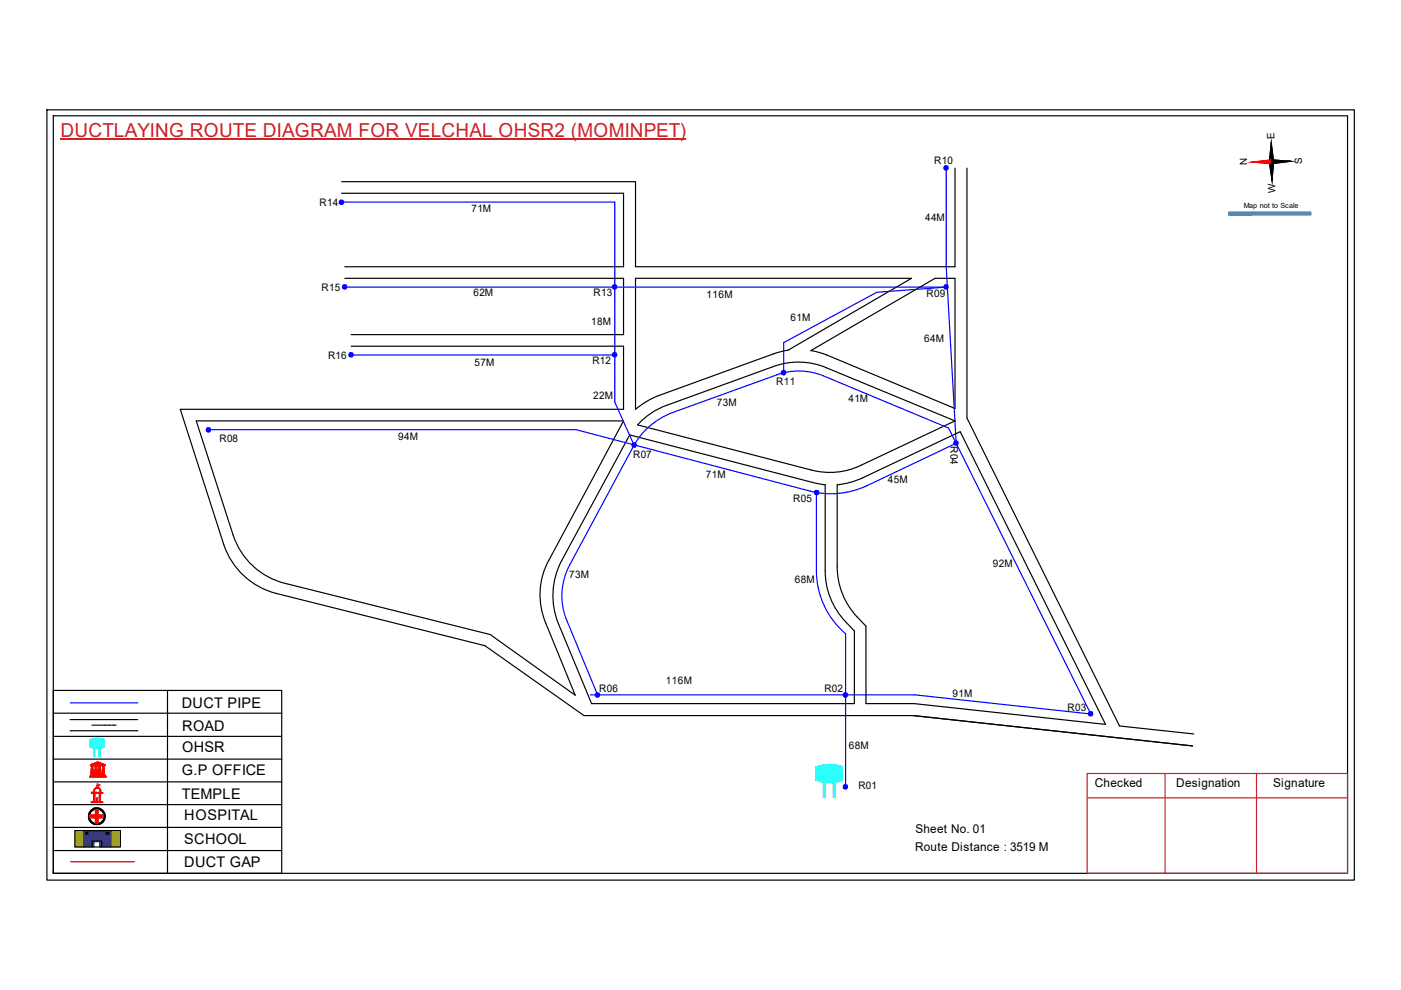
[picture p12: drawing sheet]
<svg xmlns="http://www.w3.org/2000/svg" width="297mm" height="210mm" viewBox="0 0 297 210" stroke-linecap="round" stroke-linejoin="round" font-family="sans-serif">
<path d="M11.3 151.2h48.4M11.3 156.1h48.4M14.9 152.6h14.3M14.9 154.9h14.3M35.5 146.4v38.8M11.3 175.4h48.4M11.3 161h48.4M11.3 165.8h48.4M11.3 170.6h48.4M11.3 180.3h48.4" fill="none" stroke="#000" stroke-width=".25"/>
<path d="M21 158.6h.3v1.8h-.3z" fill-rule="evenodd" fill="#0ffffc"/>
<path d="M21 158.6h.3v1.8h-.3z" fill="none" stroke="#0ffffc" stroke-width=".21"/>
<path d="M19.9 158.6h.2v1.8h-.2z" fill-rule="evenodd" fill="#0ffffc"/>
<path d="M19 156.9l1.6-.4 1.5 .3v1.6l-1.5 .3-1.6-.4zM19.9 158.6h.2v1.8h-.2z" fill="none" stroke="#0ffffc" stroke-width=".21"/>
<path d="M19 156.8a4 4 0 0 1 3.1 0v1.7a4.5 4.5 0 0 1-3-.1z" fill-rule="evenodd" fill="#0ffffc"/>
<path d="M19 156.8a4 4 0 0 1 3.1 0v1.7a4.5 4.5 0 0 1-3-.1z" fill="none" stroke="#0ffffc" stroke-width=".21"/>
<path d="M19 164.6h3.5v.2h-3.5zM19.2 164.3h3.1v.2h-3.1zM19.2 162.1l1.5-.6 1.6 .7zM19.3 162.4l.6-.1-.2 .1 .1 1.7h-.5l.1-1.7zM19.3 164.2h2.8v.1h-2.8zM19.5 162.1l1.2-.5 1.3 .5zM20.1 162.3h.5v1.8h-.5zM20.7 161.7l.2 .1-.2 .3zM20.9 162.3h.5v1.8h-.5zM21.6 162.3l.6 .1h-.1v1.7h-.4l.1-1.7z" fill="none" stroke="#f00" stroke-width=".21"/>
<path d="M21.6 162.3h.5v1.8h-.5z" fill-rule="evenodd" fill="#f00"/>
<path d="M21.6 162.3h.5v1.8h-.5z" fill="none" stroke="#f00" stroke-width=".21"/>
<path d="M20.9 162.3h.5v1.8h-.5z" fill-rule="evenodd" fill="#f00"/>
<path d="M20.9 162.3h.5v1.8h-.5z" fill="none" stroke="#f00" stroke-width=".21"/>
<path d="M20.1 162.3h.5v1.8h-.5z" fill-rule="evenodd" fill="#f00"/>
<path d="M20.1 162.3h.5v1.8h-.5z" fill="none" stroke="#f00" stroke-width=".21"/>
<path d="M19.3 162.3h.5v1.8h-.5z" fill-rule="evenodd" fill="#f00"/>
<path d="M19.3 162.3h.5v1.8h-.5z" fill="none" stroke="#f00" stroke-width=".21"/>
<path d="M20.6 161.7h.4v.4h-.4z" fill-rule="evenodd" fill="#f00"/>
<path d="M19 164.6h3.6v.2h-3.6zM19 164.7h3.6M19.2 164.3h3.1v.2h-3.1zM19.2 164.4h3.1M19.3 164.2h2.8v.1h-2.8zM19.3 164.3h2.8M20.6 161.7h.4v.4h-.4z" fill="none" stroke="#f00" stroke-width=".21"/>
<path d="M19.2 162.1l1-.4a.94 .94 0 0 1 1.1 0l1 .4v.2h-3.1zM19.9 162.1h.7l-.1-.3zM21 161.8l-.1 .3h.7z" fill-rule="evenodd" fill="#f00"/>
<path d="M19.2 162.1l1-.4a.94 .94 0 0 1 1.1 0l1 .4v.2h-3.1zM19.9 162.1l.6-.3 .1 .3zM20.1 168.1h1l-.1 1.9-.9-.1zM20.1 167.2a.73 .73 0 0 1 .9-.2 .73 .73 0 0 1 .4 .9v.2h.4v.1h-.5v1.7l.5 .1v.2l-2.5-.1v-.2h.6v-1.8h-.5v-.1h.5v-.4zM20.1 167.3a.55 .55 0 0 1 1 0l.2 .8-1.4-.1zM20.5 169.2l.1 .6zM20.6 166.5l.1 .5zM21 161.8l.6 .3h-.7z" fill="none" stroke="#f00" stroke-width=".21"/>
<path d="M20.6 166.2l.6 .3-.5 .3z" fill="none" stroke="#e66000" stroke-width=".21"/>
<path d="M20 167.2a.8 .8 0 0 1 1.4 .3v.5l.4 .1v.1l-.5 .1v1.5l.1 .2h.4v.2h-2.5v-.3l.6-.1v-1.6h-.6v-.2h.5zM20.1 167.4l-.2 .6h1.3l-.1-.6-.2-.3h-.5zM20.1 168.3v1.6h.9v-1.7zM20.4 169.2h.3l-.1 .7h-.2z" fill-rule="evenodd" fill="#f00"/>
<path d="M20 167.2a.8 .8 0 0 1 1.4 .3v.5l.4 .1v.1l-.5 .1v1.5l.1 .2h.4v.2h-2.5v-.3l.6-.1v-1.6h-.6v-.2h.5zM20.1 167.4l.3-.3h.5l.2 .3 .1 .6h-1.3zM20.1 168.3l.9-.1v1.7h-.9zM20.4 169.2h.3l-.1 .7h-.2z" fill="none" stroke="#f00" stroke-width=".21"/>
<path d="M20.6 166.5v.5z" fill="#f00"/>
<path d="M20.6 166.5v.5z" fill="none" stroke="#f00" stroke-width=".21"/>
<path d="M20.6 166.5v.5z" fill="#f00"/>
<path d="M20.6 166.5v.5z" fill="none" stroke="#f00" stroke-width=".21"/>
<path d="M20.6 166.5v.5z" fill="#f00"/>
<path d="M20.6 166.5v.5zM20.6 166.5v.5" fill="none" stroke="#f00" stroke-width=".21"/>
<path d="M20.7 166.8l-.1 .2z" fill="#f00"/>
<path d="M20.7 166.8l-.1 .2z" fill="none" stroke="#f00" stroke-width=".21"/>
<path d="M20.7 166.8v.2z" fill="#f00"/>
<path d="M20.7 166.8v.2z" fill="none" stroke="#f00" stroke-width=".21"/>
<path d="M20.6 167h.1z" fill="#f00"/>
<path d="M20.6 167h.1z" fill="none" stroke="#f00" stroke-width=".21"/>
<path d="M20.6 167h.1z" fill="#f00"/>
<path d="M20.6 167h.1z" fill="none" stroke="#f00" stroke-width=".21"/>
<path d="M20.6 166.2l.6 .3-.6 .3z" fill-rule="evenodd" fill="#e66000"/>
<path d="M20.6 166.2l.6 .3-.6 .3z" fill="none" stroke="#e66000" stroke-width=".21"/>
<path d="M11.3 146.4h48.4v38.8h-48.4zM19.5 153.8h.4M20 153.8h.3M20.4 153.8h.4M21 153.8h.2M21.4 153.8h.3M21.9 153.8h.3M22.3 153.8h.3M22.8 153.8h.4M23.2 153.8h.4M23.7 153.8h.4M24.2 153.8h.4" fill="none" stroke="#000" stroke-width=".25"/>
<path d="M14.9 149h14.3" fill="none" stroke="#00f" stroke-width=".25"/>
<g fill="none" stroke="#000" stroke-width=".21">
<path d="M19.3 172a1.38 1.38 0 0 1 2.4 .2 1.49 1.49 0 0 1-.8 2.4 1.59 1.59 0 0 1-1.7-.8 1.59 1.59 0 0 1 .1-1.8z"/>
<circle cx="20.5" cy="173" r="1.81"/>
<circle cx="20.5" cy="173.1" r="1.78"/>
<circle cx="20.5" cy="173.1" r="1.59"/>
</g>
<path d="M18.7 173a1.81 1.81 0 0 1 3.6 0 1.81 1.81 0 0 1-3.6 0zM19.3 172a1.55 1.55 0 0 0 .2 2.2 1.55 1.55 0 0 0 2.2-.1 1.55 1.55 0 0 0-.2-2.2l-.4-.2a1.37 1.37 0 0 0-1.8 .3z" fill-rule="evenodd" fill="#000"/>
<path d="M19.1 172.8h1.2v-1.1h.5v1.1h1.1v.6h-1.1v1.1h-.5v-1.1h-1.2z" fill="none" stroke="#f00" stroke-width=".25"/>
<path d="M19.1 172.8h1.1v-1.1h.6v1.1h1.1v.6h-1.1v1.1h-.6v-1.1h-1.1z" fill-rule="evenodd" fill="#f00"/>
<path d="M19.1 172.8h1.1v-1.1h.6v1.1h1.1v.6h-1.1v1.1h-.6v-1.1h-1.1z" fill="none" stroke="#f00" stroke-width=".21"/>
<path d="M14.9 182.7h13.6" fill="none" stroke="#f00" stroke-width=".25"/>
<path d="M15.9 176.1h1.9v3.5h-1.9zM23.6 176.1h1.9v3.5h-1.9z" fill-rule="evenodd" fill="#c8c92d"/>
<path d="M15.9 176.1h1.9v3.5h-1.9zM23.6 176.1h1.9v3.5h-1.9z" fill="none" stroke="#c8c92d" stroke-width=".21"/>
<path d="M17.7 176.1h5.9v3.5h-2.5v-1.1h-1.2v1.1h-2.2zM18.2 176.5v.4h.3v-.4zM22.6 176.5v.4h.4v-.4z" fill-rule="evenodd" fill="#293189"/>
<path d="M17.7 176.1h5.9v3.5h-2.5v-1.1h-1.2v1.1h-2.2zM18.2 176.5h.3v.4h-.3zM22.6 176.5h.4v.4h-.4z" fill="none" stroke="#293189" stroke-width=".21"/>
<path d="M9.9 23.3h277.2v163.3h-277.2zM11.3 24.6h274.4v160.6h-274.4zM273.7 34.2l-8.2 .2M15.9 176.1h9.6v3.5h-9.6zM18.2 176.5h.4v.4h-.4zM19.5 179.6v-1.3h2v1.3M22.6 176.5h.5v.4h-.5zM11.3 184.8v.4" fill="none" stroke="#000" stroke-width=".25"/>
<path d="M12.8 29.5h132.7M230.5 164h55.2v21.2h-55.2zM230.5 169.2h55.2M247 164v21.2M266.4 164v21.2" fill="none" stroke="#cd2027" stroke-width=".25"/>
<path d="M269.1 34.3h.9l-.3 4.1zM269.5 30.2l.5 4.1h-.9z" fill="#000"/>
<path d="M269.1 34.3h.9l-.3 4.1zM269.5 30.2l.5 4.1h-.9z" fill="none" stroke="#000" stroke-width=".21"/>
<path d="M265.5 34.4l4.1-.5v.8z" fill="#f00"/>
<path d="M265.5 34.4l4.1-.5v.8z" fill="none" stroke="#f00" stroke-width=".21"/>
<path d="M269.6 33.9l4.1 .3-4.1 .5zM269.1 34.3h.9l-.3 4.1zM269.5 30.2l.5 4.1h-.9z" fill="#000"/>
<path d="M269.1 34.3h.9l-.3 4.1zM269.5 30.2l.5 4.1h-.9zM269.6 33.9l4.1 .3-4.1 .5z" fill="none" stroke="#000" stroke-width=".21"/>
<path d="M273.7 34.2l-8.2 .2" fill="none" stroke="#000" stroke-width=".25"/>
<path d="M265.5 34.4l4.1-.5v.8z" fill="#f00"/>
<path d="M265.5 34.4l4.1-.5v.8z" fill="none" stroke="#f00" stroke-width=".21"/>
<path d="M269.6 33.9l4.1 .3-4.1 .5z" fill="#000"/>
<path d="M269.6 33.9l4.1 .3-4.1 .5z" fill="none" stroke="#000" stroke-width=".21"/>
<path d="M269.6 34.3l-4.1 .1" fill="none" stroke="#f00" stroke-width=".25"/>
<path d="M273.7 34.2l-4.1 .1" fill="none" stroke="#000" stroke-width=".25"/>
<path d="M260.6 45h17.2v.6h-17.2z" fill-rule="evenodd" fill="#0093dd"/>
<path d="M260.6 45h17.2v.6h-17.2z" fill="none" stroke="#0093dd" stroke-width=".21"/>
<path d="M260.6 45h17.3v.6h-17.3z" fill="none" stroke="#0093dd" stroke-width=".25"/>
<path d="M202.5 35.6v21h-67.8v-18.1h-62.3M205 35.6v53l32.4 65.3 15.7 1.7M72.4 41h59.8v15.6h-59.1M73.1 59h59.1v12h-57.7M134.7 59h58.5l-26.1 15.3-3.1 .7-24.4 8.9a17.4 17.4 0 0 0-4.9 2.9zM74.5 73.4h57.7v13.4h-94l9.3 28.7a15.8 15.8 0 0 0 11 10.3l44.3 11.1 21 14.8h69.9l59.2 6.5M171.9 74.3l26.3-15.3h4.3v27.6l-27.2-11.3zM41.6 89.2h90.6l-15.8 29.6a15.3 15.3 0 0 0-.7 13.3l6.3 15.3-18.1-12.9-43.4-10.8a15.5 15.5 0 0 1-11.1-10.3zM133.5 92.2l38.8 10.1 2.7 .5v18.3a15.6 15.6 0 0 0 4.3 10.7l1.8 2v15.4h-55.7l-7-17a15.8 15.8 0 0 1 .7-13.3l14.5-26.7M135.7 89.5a15.3 15.3 0 0 1 5.6-3.6l22.7-8.2a15.2 15.2 0 0 1 11.2 .3l27.3 11.2-19.9 9.4a15.2 15.2 0 0 1-10.6 1.1l-36.8-9.6zM177.5 102.8a16.6 16.6 0 0 0 5.3-1.5l20.8-9.8 30.8 62.1-40.6-4.4h-10.2v-16.4a16.8 16.8 0 0 1-6.1-11.6z" fill="none" stroke="#000" stroke-width=".25"/>
<path d="M200.6 35.6v21l2.1 37.4-19 9a17.9 17.9 0 0 1-11.9 1.1l-37.4-9.8M72.4 42.8h57.9v42.5l4.1 9M73.1 60.9h127.5M74.5 75.3h55.8M185.9 62l-19.7 10.6v6.4M44.2 91.1h77.9l12.3 3.2M173.1 104.4v16.7a17.5 17.5 0 0 0 6.2 13.3v32.5M125.2 147.3h68.7l37.4 4.1-30.2-60.6-26.6-11.1a13.8 13.8 0 0 0-9.9-.2l-22 8a15.8 15.8 0 0 0-8.4 7.2l-13.4 25.1a13.7 13.7 0 0 0-.6 11.8l6.5 15.7" fill="none" stroke="#00f" stroke-width=".25"/>
<circle cx="72.4" cy="42.8" r=".49" fill="#00f"/>
<circle cx="72.4" cy="42.8" r=".49" fill="none" stroke="#00f" stroke-width=".21"/>
<circle cx="73.1" cy="60.8" r=".49" fill="#00f"/>
<circle cx="73.1" cy="60.8" r=".49" fill="none" stroke="#00f" stroke-width=".21"/>
<circle cx="74.4" cy="75.2" r=".49" fill="#00f"/>
<circle cx="74.4" cy="75.2" r=".49" fill="none" stroke="#00f" stroke-width=".21"/>
<circle cx="130.3" cy="75.2" r=".49" fill="#00f"/>
<circle cx="130.3" cy="75.2" r=".49" fill="none" stroke="#00f" stroke-width=".21"/>
<circle cx="130.3" cy="60.8" r=".49" fill="#00f"/>
<circle cx="130.3" cy="60.8" r=".49" fill="none" stroke="#00f" stroke-width=".21"/>
<circle cx="200.6" cy="60.8" r=".49" fill="#00f"/>
<circle cx="200.6" cy="60.8" r=".49" fill="none" stroke="#00f" stroke-width=".21"/>
<circle cx="202.7" cy="93.9" r=".49" fill="#00f"/>
<circle cx="202.7" cy="93.9" r=".49" fill="none" stroke="#00f" stroke-width=".21"/>
<circle cx="166.1" cy="79" r=".49" fill="#00f"/>
<circle cx="166.1" cy="79" r=".49" fill="none" stroke="#00f" stroke-width=".21"/>
<circle cx="134.5" cy="94.3" r=".49" fill="#00f"/>
<circle cx="134.5" cy="94.3" r=".49" fill="none" stroke="#00f" stroke-width=".21"/>
<circle cx="173.2" cy="104.4" r=".49" fill="#00f"/>
<circle cx="173.2" cy="104.4" r=".49" fill="none" stroke="#00f" stroke-width=".21"/>
<circle cx="126.7" cy="147.3" r=".49" fill="#00f"/>
<circle cx="126.7" cy="147.3" r=".49" fill="none" stroke="#00f" stroke-width=".21"/>
<circle cx="179.3" cy="147.3" r=".49" fill="#00f"/>
<circle cx="179.3" cy="147.3" r=".49" fill="none" stroke="#00f" stroke-width=".21"/>
<circle cx="44.2" cy="91.1" r=".49" fill="#00f"/>
<circle cx="44.2" cy="91.1" r=".49" fill="none" stroke="#00f" stroke-width=".21"/>
<circle cx="231.2" cy="151.3" r=".49" fill="#00f"/>
<circle cx="231.2" cy="151.3" r=".49" fill="none" stroke="#00f" stroke-width=".21"/>
<circle cx="179.3" cy="166.8" r=".49" fill="#00f"/>
<circle cx="179.3" cy="166.8" r=".49" fill="none" stroke="#00f" stroke-width=".21"/>
<circle cx="200.6" cy="35.6" r=".49" fill="#00f"/>
<circle cx="200.6" cy="35.6" r=".49" fill="none" stroke="#00f" stroke-width=".21"/>
<path d="M176.7 165.8h.5v3.3h-.5z" fill-rule="evenodd" fill="#0ffffc"/>
<path d="M176.7 165.8h.5v3.3h-.5z" fill="none" stroke="#0ffffc" stroke-width=".21"/>
<path d="M174.5 165.7h.5v3.4h-.5z" fill-rule="evenodd" fill="#0ffffc"/>
<path d="M173 162.6a7.1 7.1 0 0 1 5.6 0v2.8a7.5 7.5 0 0 1-5.6 0zM174.5 165.7h.5v3.4h-.5z" fill="none" stroke="#0ffffc" stroke-width=".21"/>
<path d="M173 162.6h.2a7.3 7.3 0 0 1 5.4 0v2.8a7.8 7.8 0 0 1-5.6 0z" fill-rule="evenodd" fill="#0ffffc"/>
<path d="M173 162.6h.2a7.3 7.3 0 0 1 5.4 0v2.8a7.8 7.8 0 0 1-5.6 0z" fill="none" stroke="#0ffffc" stroke-width=".21"/>
<path d="M200.6 60.9l-14.7 1.1" fill="none" stroke="#00f" stroke-width=".25"/>
<text font-size="4.1" fill="#cd2027" x="12.8" y="29">DUCTLAYING ROUTE DIAGRAM FOR VELCHAL OHSR2 (MOMINPET)</text>
<g font-size="3.1">
<text x="38.6" y="150">DUCT PIPE</text>
<text x="38.6" y="154.9">ROAD</text>
<text x="38.6" y="159.5">OHSR</text>
<text x="38.6" y="164.3">G.P OFFICE</text>
<text x="38.6" y="169.3">TEMPLE</text>
<text x="39.1" y="173.9">HOSPITAL</text>
<text x="39.1" y="179">SCHOOL</text>
<text x="39.1" y="183.8">DUCT GAP</text>
</g>
<g font-size="2.6">
<text x="232.1" y="167">Checked</text>
<text x="249.4" y="167">Designation</text>
<text x="270" y="167">Signature</text>
<text x="194.1" y="176.6">Sheet No. 01</text>
<text x="194" y="180.3">Route Distance : 3519 M</text>
</g>
<g font-size="2.2">
<text x="198.1" y="34.8">R10</text>
<text x="67.8" y="43.7">R14</text>
<text x="99.9" y="45">71M</text>
<text x="196.1" y="46.9">44M</text>
<text x="68.2" y="61.6">R15</text>
<text x="100.4" y="62.8">62M</text>
<text x="125.9" y="62.7">R13</text>
<text x="149.8" y="63.2">116M</text>
<text x="196.5" y="63">R09</text>
<text x="125.3" y="68.9">18M</text>
<text x="167.6" y="68">61M</text>
<text x="69.6" y="76.1">R16</text>
<text x="100.6" y="77.6">57M</text>
<text x="125.6" y="77.1">R12</text>
<text x="196" y="72.6">64M</text>
<text x="164.5" y="81.5">R11</text>
<text x="125.8" y="84.7">22M</text>
<text x="152" y="86">73M</text>
<text x="179.9" y="85.3">41M</text>
<text x="46.5" y="93.8">R08</text>
<text x="84.5" y="93.2">94M</text>
<text x="201.5" y="94.6" transform="rotate(90 201.5 94.6)">R04</text>
<text x="134.2" y="97">R07</text>
<text x="149.6" y="101.4">71M</text>
<text x="168.2" y="106.4">R05</text>
<text x="188.3" y="102.4">45M</text>
<text x="120.7" y="122.5">73M</text>
<text x="168.5" y="123.5">68M</text>
<text x="210.5" y="120.1">92M</text>
<text x="127" y="146.8">R06</text>
<text x="141.2" y="145.1">116M</text>
<text x="174.8" y="146.8">R02</text>
<text x="202" y="147.8">91M</text>
<text x="226.4" y="150.7">R03</text>
<text x="180" y="158.8">68M</text>
<text x="182" y="167.2">R01</text>
</g>
<g font-size="2.1">
<text x="270.2" y="29.5" transform="rotate(-91 270.2 29.5)">E</text>
<text x="264.5" y="35.1" transform="rotate(-91 264.5 35.1)">N</text>
<text x="276.1" y="34.8" transform="rotate(-91 276.1 34.8)">S</text>
<text x="270.5" y="40.9" transform="rotate(-91 270.5 40.9)">W</text>
</g>
<text font-size="1.5" x="263.7" y="44.2">Map not to Scale</text>
</svg>
